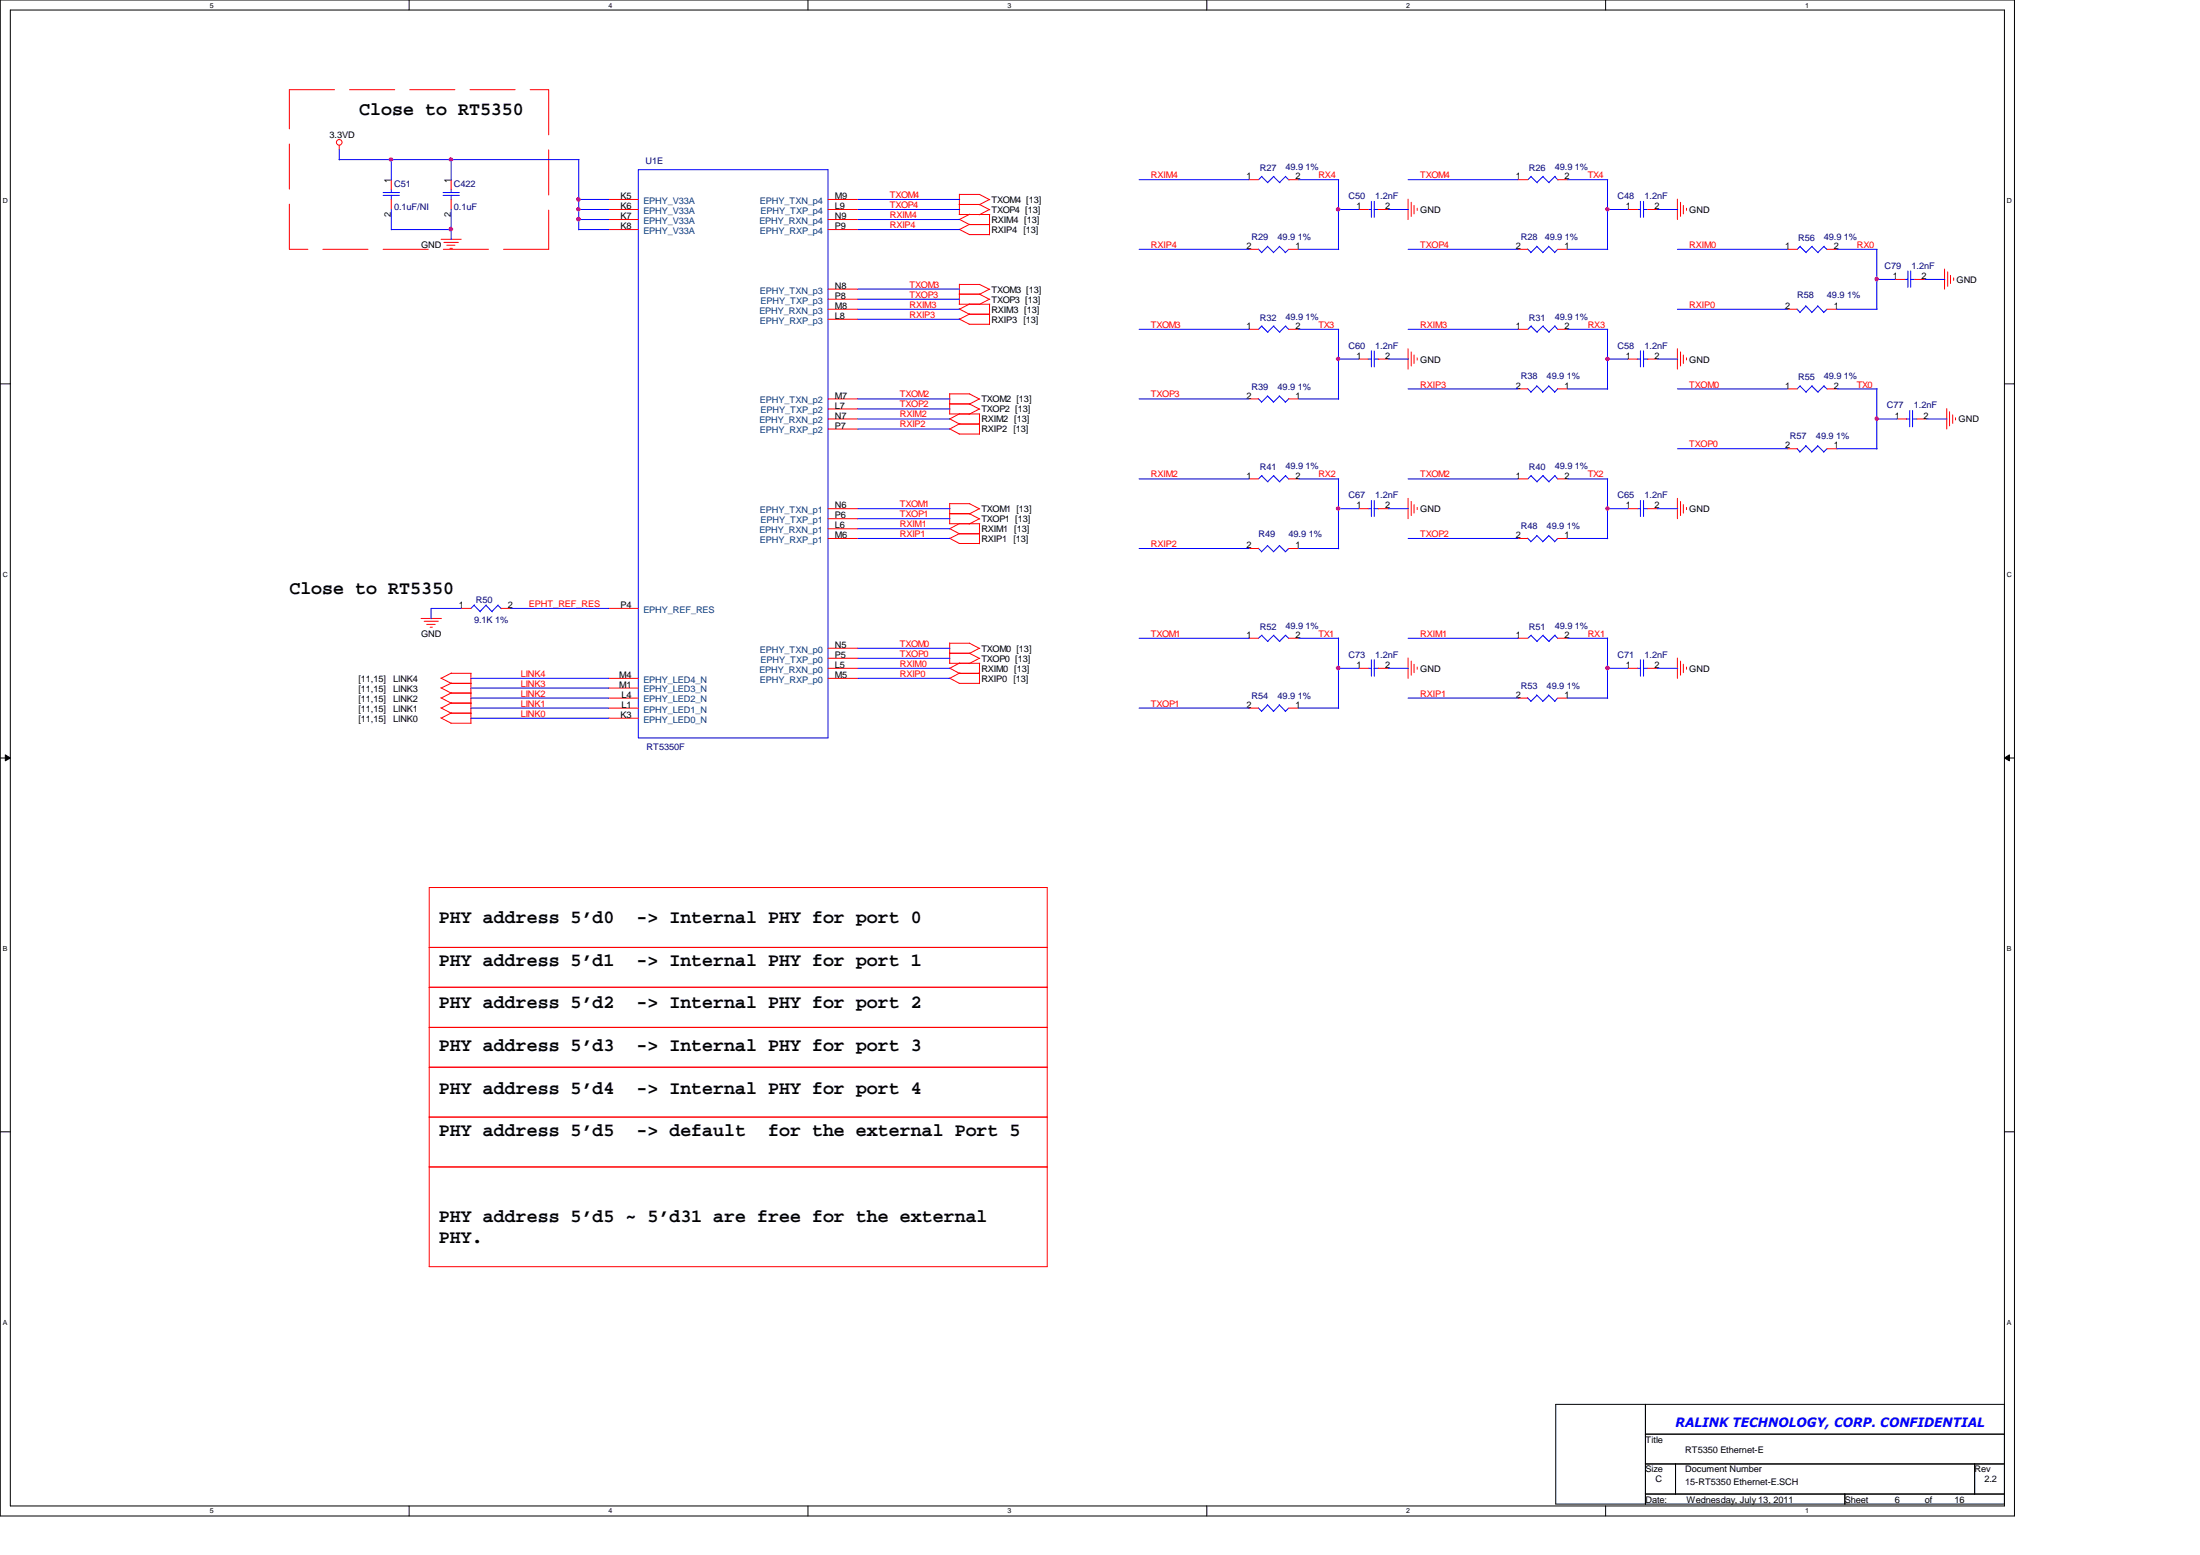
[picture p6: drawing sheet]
<svg xmlns="http://www.w3.org/2000/svg" width="297mm" height="210mm" viewBox="0 0 297 210" stroke-linecap="round" stroke-linejoin="round" font-family="sans-serif">
<path d="M0 0h272v204.6h-272zM1.4 1.4h269.2v201.9h-269.2z" fill="none" stroke="#000" stroke-width=".14"/>
<g fill="#fff">
<path d="M28.3 .2h.5v1h-.5z"/>
<path d="M28.3 203.5h.5v1h-.5z"/>
</g>
<path d="M55.2 0v1.4M55.2 203.3v1.3" fill="none" stroke="#000" stroke-width=".14"/>
<g fill="#fff">
<path d="M82.2 .2h.5v1h-.5z"/>
<path d="M82.2 203.5h.5v1h-.5z"/>
</g>
<path d="M109.1 0v1.4M109.1 203.3v1.3" fill="none" stroke="#000" stroke-width=".14"/>
<g fill="#fff">
<path d="M136 .2h.5v1h-.5z"/>
<path d="M136 203.5h.5v1h-.5z"/>
</g>
<path d="M162.9 0v1.4M162.9 203.3v1.3" fill="none" stroke="#000" stroke-width=".14"/>
<g fill="#fff">
<path d="M189.9 .2h.5v1h-.5z"/>
<path d="M189.9 203.5h.5v1h-.5z"/>
</g>
<path d="M216.8 0v1.4M216.8 203.3v1.3" fill="none" stroke="#000" stroke-width=".14"/>
<g fill="#fff">
<path d="M243.7 .2h.5v1h-.5z"/>
<path d="M243.7 203.5h.5v1h-.5z"/>
<path d="M.4 26.6h.7v1h-.7z"/>
<path d="M271 26.6h.6v1h-.6z"/>
<path d="M.4 77h.7v1.1h-.7z"/>
<path d="M271 77h.6v1.1h-.6z"/>
</g>
<path d="M0 51.8h1.4M270.6 51.8h1.4" fill="none" stroke="#000" stroke-width=".14"/>
<g fill="#fff">
<path d="M.4 127.6h.6v1h-.6z"/>
<path d="M271 127.6h.6v1h-.6z"/>
</g>
<path d="M0 102.3h1.4M.7 101.9l.7 .4-.7 .4zM270.6 102.3l.7-.4v.8zM270.6 102.3h1.4" fill="none" stroke="#000" stroke-width=".14"/>
<path d="M.7 101.9l.7 .4-.7 .4zM270.6 102.3l.7-.4v.8z" fill="#000"/>
<g fill="#fff">
<path d="M.4 178h.6v1.1h-.6z"/>
<path d="M271 178h.6v1.1h-.6z"/>
</g>
<path d="M0 152.8h1.4M270.6 152.8h1.4M210.1 189.6h60.5v13.4h-60.5zM222.2 193.6h48.4M222.2 189.6v13.4M222.2 197.6h48.4M226.2 197.6v4.1M266.6 197.6v4.1M222.2 201.7h48.4M249.1 201.7v1.3" fill="none" stroke="#000" stroke-width=".14"/>
<g fill="none" stroke="#f00" stroke-width=".14">
<path d="M45.8 19.6v.6M52.8 24.3v1.3M52.8 26.9v1.4M59.6 32.3h2.7M59.9 32.7h2M60.3 33.1h1.1M60.7 33.5h.4M60.9 24.3v1.3M60.9 26.9v1.4M82.2 26.9h4M82.2 28.3h4M82.2 29.6h4"/>
<path d="M82.2 31h4M111.8 26.9h4M111.8 28.3h4M111.8 29.6h4M111.8 39h4M111.8 31h4M129.5 30.9l1.4 .8M129.5 29h4.1M129.5 27.6h2.8M129.5 29.6l1.4 .7M129.5 39.7h2.8M129.5 26.2v2.8"/>
<path d="M129.5 38.4v2.7M129.5 26.2h2.8M129.5 38.4h2.8M130.8 30.3h2.8M130.8 31.7h2.8M130.9 30.3l-1.4 .7M130.9 28.9l-1.4 .7M132.2 27.6l1.4 .7M132.2 26.2l1.4 .8M132.2 39.7l1.4 .7M132.2 38.4l1.4 .7M133.6 29v2.7"/>
<path d="M133.6 28.3l-1.4 .7M133.6 26.9l-1.4 .7M133.6 39l-1.4 .8M168.6 33.7h1.3M168.6 24.3h1.3M174 33.7h1.3M174 24.3h1.3M183.4 28.3h1.3M186.1 28.3h1.3M190.1 26.9v2.7M190.5 27.3v1.9M190.9 27.7v1.2"/>
<path d="M191.3 28.1v.3M204.9 33.7h1.4M204.9 24.3h1.4M210.3 33.7h1.4M210.3 24.3h1.4M219.7 28.3h1.4M222.5 28.3h1.3M226.5 26.9v2.7M226.9 27.3v1.9M227.3 27.7v1.2M227.7 28.1v.3M241.3 33.7h1.4"/>
<path d="M246.7 33.7h1.3M255.8 37.7h1.4M258.5 37.7h1.4M262.5 36.3v2.7M263 36.7v2M263.4 37.2v1.1M263.8 37.5v.3M111.8 40.4h4M111.8 41.7h4M111.8 43.1h4M111.8 53.8h4M111.8 55.2h4"/>
<path d="M111.8 56.6h4M111.8 57.9h4M128.2 54.5h2.7M128.2 55.9h4.1M128.2 56.5l1.3 .7M128.2 57.9l1.3 .7M128.2 53.1v2.8M128.2 53.2h2.7M129.5 41.1h4.1M129.5 41.7l1.4 .7M129.5 43.1l1.4 .7M129.5 57.2h2.8"/>
<path d="M129.5 58.6h2.7M129.6 55.8l-1.4 .8M129.6 57.2l-1.4 .7M130.8 42.4h2.8M130.8 43.8h2.8M130.9 53.2l1.4 .7M130.9 54.5l1.4 .7M130.9 41l-1.4 .7M130.9 42.4l-1.4 .7M132.2 53.8l-1.4 .8M132.2 55.2l-1.4 .7M132.2 55.9v2.7"/>
<path d="M133.6 41.1v2.7M133.6 40.4l-1.4 .7M168.6 44.4h1.3M168.6 53.8h1.3M174 44.4h1.3M174 53.8h1.3M183.4 48.5h1.3M186.1 48.5h1.3M190.1 47.1v2.7M190.5 47.5v1.9M190.9 47.9v1.2M191.3 48.3v.3"/>
<path d="M204.9 44.4h1.4M204.9 52.5h1.4M210.3 44.4h1.4M210.3 52.5h1.4M219.7 48.5h1.4M222.5 48.5h1.3M226.5 47.1v2.7M226.9 47.5v1.9M227.3 47.9v1.2M227.7 48.3v.3M241.3 41.7h1.4M241.3 52.5h1.4"/>
<path d="M246.7 41.7h1.3M246.7 52.5h1.3M256.1 56.6h1.3M258.8 56.6h1.3M262.8 55.2v2.7M263.2 55.6v1.9M263.6 56v1.1M264 56.4v.3M111.8 68.7h4M111.8 70h4M111.8 71.4h4M111.8 72.7h4"/>
<path d="M128.2 70.7h4.1M128.2 69.3h2.7M128.2 72.6l1.3 .8M128.2 71.3l1.3 .8M128.2 67.9v2.8M128.2 68h2.7M129.5 72.1h2.8M129.5 73.4h2.7M129.6 72l-1.4 .7M129.6 70.7l-1.4 .7M130.9 69.3l1.4 .8M130.9 68l1.4 .7"/>
<path d="M132.2 70.7v2.7M132.2 70l-1.4 .7M132.2 68.7l-1.4 .7M168.6 64.6h1.3M168.6 74h1.3M174 64.6h1.3M174 74h1.3M183.4 68.7h1.3M186.1 68.7h1.3M190.1 67.3v2.7M190.5 67.7v1.9M190.9 68.1v1.2"/>
<path d="M191.3 68.5v.3M204.9 72.7h1.4M204.9 64.6h1.4M210.3 72.7h1.4M210.3 64.6h1.4M219.7 68.7h1.4M222.5 68.7h1.3M226.5 67.3v2.7M226.9 67.7v1.9M227.3 68.1v1.2M227.7 68.5v.3M241.3 60.6h1.4"/>
<path d="M246.7 60.6h1.3M56.9 83.5h2.7M57.3 83.9h1.9M57.6 84.3h1.2M58.1 84.7h.3M59.5 92.8l1.4 .8M59.5 96.9l1.4 .7M59.5 95.5l1.4 .8M59.5 91.5l1.4 .7M59.5 94.2l1.4 .7M60.9 92.2h2.7M60.9 93.6h2.7"/>
<path d="M60.9 96.3h2.7M60.9 97.6h2.7M60.9 94.9h2.7M60.9 90.9h2.7M61 92.2l-1.4 .7M61 96.2l-1.4 .7M61 94.9l-1.4 .7M61 90.8l-1.4 .8M61 93.5l-1.4 .7M62.2 82.1h1.4M63.6 90.9v6.8M67.6 82.1h1.4"/>
<path d="M82.2 82.1h4M82.2 91.6h4M82.2 92.9h4M82.2 94.2h4M82.2 95.6h4M82.2 96.9h4M111.8 90.2h4M111.8 91.6h4M111.8 87.5h4M111.8 88.9h4M128.2 91.5l1.3 .7M128.2 89.5h4.1"/>
<path d="M128.2 88.2h2.7M128.2 90.2l1.3 .7M128.2 86.8v2.7M128.2 86.8h2.7M129.5 92.2h2.7M129.5 90.9h2.8M129.6 90.8l-1.4 .8M129.6 89.5l-1.4 .7M130.9 88.2l1.4 .7M130.9 86.8l1.4 .7M132.2 89.5v2.8M132.2 88.9l-1.4 .7"/>
<path d="M132.2 87.5l-1.4 .7M168.6 95.6h1.3M168.6 86.1h1.3M174 95.6h1.3M174 86.1h1.3M183.4 90.2h1.3M186.1 90.2h1.3M190.1 88.8v2.8M190.5 89.2v1.9M190.9 89.7v1.1M191.3 90v.3M204.9 94.2h1.4"/>
<path d="M204.9 86.1h1.4M210.3 94.2h1.4M210.3 86.1h1.4M219.7 90.2h1.4M222.5 90.2h1.3M226.5 88.8v2.8M226.9 89.2v1.9M227.3 89.7v1.1M227.7 90v.3M58 119.8h83.4v51.2h-83.4zM58 127.9h83.4M58 133.3h83.4"/>
<path d="M58 138.7h83.4M58 144.1h83.4M58 150.8h83.4M58 157.5h83.4"/>
<circle cx="45.8" cy="19.2" r=".38"/>
</g>
<path d="M39.1 12.1h35M74.1 12.1v21.6M39.1 33.7v-21.6M74.1 33.7h-35" fill="none" stroke="#f00" stroke-width=".14" stroke-dasharray="6.1 2"/>
<g fill="none" stroke="#00f" stroke-width=".14">
<path d="M45.8 21.5h32.4M45.8 20.2v1.4M51.7 26h2.2M51.7 26.4h2.2M52.8 21.5v2.8M52.8 25.5v.5M52.8 26.4v.6M52.8 28.3v2.7M52.8 31h8.2M59.8 26h2.2M59.8 26.4h2.2M60.9 21.5v2.8"/>
<path d="M60.9 25.5v.5M60.9 26.4v.6M60.9 28.3v4M78.1 28.3h4.1M78.1 21.5v9.5M78.1 31h4.1M78.1 26.9h4.1M78.1 29.6h4.1M86.2 22.9h25.6v76.7h-25.6zM115.8 28.3h13.8M115.8 39h13.8M115.8 31h13.8"/>
<path d="M115.8 26.9h13.8M115.8 29.6h13.8M153.8 24.3h14.9M153.8 33.7h14.9M169.9 33.6l.4 .5M170.3 23.8l.9 .9M170.4 23.8l-.5 .5M171.1 33.2l.9 .9M171.2 33.3l-.9 .8M172 23.8l.8 .9M172 23.8l-.8 .8M172.7 33.2l.9 .9"/>
<path d="M172.8 33.3l-.9 .8M173.6 23.8l.4 .5M173.6 23.8l-.8 .8M174 33.7l-.5 .4M175.3 24.3h5.5M175.3 33.7h5.5M180.7 28.3h2.7M180.7 24.3v9.4M184.7 28.3h.5M185.2 27.2v2.1M185.5 27.2v2.1M185.5 28.3h.6"/>
<path d="M187.4 28.3h2.8M190.1 24.3h14.9M190.1 33.7h14.9M206.2 33.6l.5 .5M206.7 23.8l.9 .9M206.8 23.8l-.5 .5M207.5 33.2l.8 .9M207.5 33.3l-.8 .8M208.3 23.8l.9 .9M208.4 23.8l-.9 .8M209.1 33.2l.8 .9M209.1 33.3l-.8 .8"/>
<path d="M209.9 23.8l.5 .5M210 23.8l-.9 .8M210.3 33.7l-.4 .4M211.7 24.3h5.4M211.7 33.7h5.4M217 28.3h2.8M217 24.3v9.4M221.1 28.3h.4M221.5 27.2v2.1M221.9 27.2v2.1M221.9 28.3h.6M223.8 28.3h2.7"/>
<path d="M226.5 33.7h14.8M243 33.3l.9 .8M243.1 33.2l-.4 .5M244.6 33.3l.9 .8M244.7 33.2l-.9 .9M246.2 33.3l.5 .4M246.3 33.2l-.9 .9M248 33.7h5.4M253.4 37.7h2.5M253.4 33.7v8.1M257.1 37.7h.5M257.6 36.6v2.2"/>
<path d="M258 37.7h.6M258 36.6v2.2M259.9 37.7h2.7M115.8 56.6h12.5M115.8 41.7h13.8M115.8 53.8h12.5M115.8 57.9h12.5M115.8 40.4h13.8M115.8 43.1h13.8M115.8 55.2h12.5M153.8 44.4h14.9M153.8 53.8h14.9"/>
<path d="M169.9 53.8l.4 .5M170.3 44l.9 .9M170.4 44l-.5 .4M171.1 53.4l.9 .9M171.2 53.5l-.9 .8M172 44l.8 .9M172 44l-.8 .8M172.7 53.4l.9 .9M172.8 53.5l-.9 .8M173.6 44l.4 .5M173.6 44l-.8 .8M174 53.8l-.5 .5"/>
<path d="M175.3 44.4h5.5M175.3 53.8h5.5M180.7 48.5h2.7M180.7 44.4v9.5M184.7 48.5h.5M185.2 47.4v2.1M185.5 48.5h.6M185.5 47.4v2.1M187.4 48.5h2.8M190.1 44.4h14.9M190.1 52.5h14.9M206.2 52.5l.5 .4"/>
<path d="M206.7 44l.9 .9M206.8 44l-.5 .4M207.5 52.1l.8 .8M207.5 52.1l-.8 .9M208.3 44l.9 .9M208.4 44l-.9 .8M209.1 52.1l.8 .8M209.1 52.1l-.8 .9M209.9 44l.5 .5M210 44l-.9 .8M210.3 52.5l-.4 .5M211.7 44.4h5.4"/>
<path d="M211.7 52.5h5.4M217 48.5h2.8M217 44.4v8.1M221.1 48.5h.4M221.5 47.4v2.1M221.9 47.4v2.1M221.9 48.5h.6M223.8 48.5h2.7M226.5 52.5h14.8M226.5 41.7h14.8M242.6 41.7l.4 .5M243 52.1l.9 .9"/>
<path d="M243.1 52.1l-.4 .4M243.8 41.3l.8 .9M243.8 41.3l-.8 .9M244.6 52.1l.9 .9M244.7 52.1l-.9 .8M245.4 41.3l.8 .9M245.4 41.3l-.8 .9M246.2 52.1l.5 .4M246.3 52.1l-.9 .8M246.7 41.7l-.5 .5M248 52.5h5.4M248 41.7h5.4"/>
<path d="M253.4 56.6h2.8M253.4 52.5v8.1M257.4 56.6h.4M257.8 55.4v2.2M258.2 56.6h.6M258.2 55.4v2.2M260.1 56.6h2.8M115.8 68.7h12.5M115.8 72.7h12.5M115.8 70h12.5M115.8 71.4h12.5M153.8 64.6h14.9"/>
<path d="M153.8 74h14.9M169.9 74l.4 .5M170.3 64.2l.9 .9M170.4 64.2l-.5 .4M171.1 73.6l.9 .9M171.2 73.7l-.9 .8M172 64.2l.8 .9M172 64.2l-.8 .8M172.7 73.6l.9 .9M172.8 73.7l-.9 .8M173.6 64.2l.4 .5M173.6 64.2l-.8 .8"/>
<path d="M174 74l-.5 .5M175.3 64.6h5.5M175.3 74h5.5M180.7 68.7h2.7M180.7 64.6v9.5M184.7 68.7h.5M185.2 67.6v2.1M185.5 67.6v2.1M185.5 68.7h.6M187.4 68.7h2.8M190.1 64.6h14.9M190.1 72.7h14.9"/>
<path d="M206.2 72.6l.5 .5M206.7 64.2l.9 .9M206.8 64.2l-.5 .4M207.5 72.3l.8 .8M207.5 72.3l-.8 .9M208.3 64.2l.9 .9M208.4 64.2l-.9 .8M209.1 72.3l.8 .8M209.1 72.3l-.8 .9M209.9 64.2l.5 .5M210 64.2l-.9 .8M210.3 72.7l-.4 .5"/>
<path d="M211.7 64.6h5.4M211.7 72.7h5.4M217 68.7h2.8M217 64.6v8.1M221.1 68.7h.4M221.5 67.6v2.1M221.9 67.6v2.1M221.9 68.7h.6M223.8 68.7h2.7M226.5 60.6h14.8M242.6 60.5l.4 .5M243.8 60.2l.8 .8"/>
<path d="M243.8 60.2l-.8 .8M245.4 60.2l.8 .8M245.4 60.2l-.8 .8M246.7 60.6l-.5 .4M248 60.6h5.4M62.3 82.1h-4.1v1.4M63.6 94.2h18.6M63.6 95.6h18.6M63.6 96.9h18.6M63.6 91.6h18.6M63.6 92.9h18.6M64 81.7l.9 .9"/>
<path d="M64 81.7l-.4 .4M65.6 81.7l.9 .9M65.7 81.7l-.9 .8M67.2 81.7l.5 .5M67.3 81.7l-.9 .8M69 82.1h13.2M115.8 90.2h12.5M115.8 88.9h12.5M115.8 91.6h12.5M115.8 87.5h12.5M153.8 86.1h14.9M153.8 95.6h14.9"/>
<path d="M169.9 95.5l.4 .5M170.3 85.8l.9 .8M170.4 85.7l-.5 .4M171.1 95.1l.9 .9M171.2 95.2l-.9 .9M172 85.8l.8 .8M172 85.7l-.8 .9M172.7 95.1l.9 .9M172.8 95.2l-.9 .9M173.6 85.8l.4 .4M173.6 85.7l-.8 .9M174 95.6l-.5 .5"/>
<path d="M175.3 86.1h5.5M175.3 95.6h5.5M180.7 90.2h2.7M180.7 86.1v9.5M184.7 90.2h.5M185.2 89.1v2.2M185.5 90.2h.6M185.5 89.1v2.2M187.4 90.2h2.8M190.1 94.2h14.9M190.1 86.1h14.9M206.2 94.2l.5 .5"/>
<path d="M206.7 85.8l.9 .8M206.8 85.7l-.5 .4M207.5 93.8l.8 .9M207.5 93.9l-.8 .8M208.3 85.8l.9 .8M208.4 85.7l-.9 .9M209.1 93.8l.8 .9M209.1 93.9l-.8 .8M209.9 85.8l.5 .4M210 85.7l-.9 .9M210.3 94.2l-.4 .5M211.7 94.2h5.4"/>
<path d="M211.7 86.1h5.4M217 90.2h2.8M217 86.1v8.2M221.1 90.2h.4M221.5 89.1v2.2M221.9 90.2h.6M221.9 89.1v2.2M223.8 90.2h2.7"/>
</g>
<circle cx="217" cy="48.4" r=".25" fill="#f0f"/>
<circle cx="217" cy="48.4" r=".25" fill="none" stroke="#f0f" stroke-width=".14"/>
<circle cx="217" cy="90.2" r=".26" fill="#f0f"/>
<circle cx="217" cy="90.2" r=".26" fill="none" stroke="#f0f" stroke-width=".14"/>
<circle cx="217" cy="68.6" r=".25" fill="#f0f"/>
<circle cx="217" cy="68.6" r=".25" fill="none" stroke="#f0f" stroke-width=".14"/>
<path d="M253.2 56.3h.2l.2 .1-.1 .3-.1 .1-.2-.1z" fill-rule="evenodd" fill="#f0f"/>
<path d="M253.2 56.3h.2l.2 .1-.1 .3-.1 .1-.2-.1z" fill="none" stroke="#f0f" stroke-width=".14"/>
<circle cx="217" cy="28.2" r=".25" fill="#f0f"/>
<circle cx="217" cy="28.2" r=".25" fill="none" stroke="#f0f" stroke-width=".14"/>
<circle cx="180.7" cy="90.2" r=".26" fill="#f0f"/>
<circle cx="180.7" cy="90.2" r=".26" fill="none" stroke="#f0f" stroke-width=".14"/>
<circle cx="180.7" cy="48.4" r=".25" fill="#f0f"/>
<circle cx="180.7" cy="48.4" r=".25" fill="none" stroke="#f0f" stroke-width=".14"/>
<path d="M253.2 37.5l.2-.1 .2 .1-.1 .4h-.1h-.2z" fill-rule="evenodd" fill="#f0f"/>
<path d="M253.2 37.5l.2-.1 .2 .1-.1 .4h-.1h-.2z" fill="none" stroke="#f0f" stroke-width=".14"/>
<circle cx="180.7" cy="28.2" r=".25" fill="#f0f"/>
<circle cx="180.7" cy="28.2" r=".25" fill="none" stroke="#f0f" stroke-width=".14"/>
<circle cx="180.7" cy="68.6" r=".25" fill="#f0f"/>
<circle cx="180.7" cy="68.6" r=".25" fill="none" stroke="#f0f" stroke-width=".14"/>
<circle cx="52.8" cy="21.5" r=".25" fill="#f0f"/>
<circle cx="52.8" cy="21.5" r=".25" fill="none" stroke="#f0f" stroke-width=".14"/>
<circle cx="78.1" cy="26.9" r=".26" fill="#f0f"/>
<circle cx="78.1" cy="26.9" r=".26" fill="none" stroke="#f0f" stroke-width=".14"/>
<circle cx="78.1" cy="28.2" r=".25" fill="#f0f"/>
<circle cx="78.1" cy="28.2" r=".25" fill="none" stroke="#f0f" stroke-width=".14"/>
<circle cx="60.9" cy="21.5" r=".25" fill="#f0f"/>
<circle cx="60.9" cy="21.5" r=".25" fill="none" stroke="#f0f" stroke-width=".14"/>
<circle cx="60.9" cy="30.9" r=".26" fill="#f0f"/>
<circle cx="60.9" cy="30.9" r=".26" fill="none" stroke="#f0f" stroke-width=".14"/>
<circle cx="78.1" cy="29.6" r=".26" fill="#f0f"/>
<circle cx="78.1" cy="29.6" r=".26" fill="none" stroke="#f0f" stroke-width=".14"/>
<g font-size="2.5">
<text x="48.5" y="15.5">Close to RT5350</text>
<text x="39.1" y="80.2">Close to RT5350</text>
<text x="59.3" y="124.6">PHY address 5’d0</text>
<text x="85.9" y="124.6">-&gt; Internal PHY for port 0</text>
<text x="59.3" y="130.3">PHY address 5’d1</text>
<text x="85.9" y="130.3">-&gt; Internal PHY for port 1</text>
<text x="59.3" y="136.1">PHY address 5’d2</text>
<text x="85.9" y="136.1">-&gt; Internal PHY for port 2</text>
<text x="59.3" y="141.9">PHY address 5’d3</text>
<text x="85.9" y="141.9">-&gt; Internal PHY for port 3</text>
<text x="59.3" y="147.6">PHY address 5’d4</text>
<text x="85.9" y="147.6">-&gt; Internal PHY for port 4</text>
<text x="59.3" y="153.4">PHY address 5’d5</text>
<text x="85.9" y="153.4">-&gt; default</text>
<text x="103.7" y="153.4">for the external Port 5</text>
<text x="59.3" y="164.9">PHY address 5’d5 ~ 5’d31 are free for the external</text>
<text x="59.3" y="167.8">PHY.</text>
</g>
<text font-size="1.7" fill="#00f" x="226.2" y="192.6">RALINK TECHNOLOGY, CORP. CONFIDENTIAL</text>
<g font-size="1.2">
<text x="44.5" y="18.7">3.3VD</text>
<text x="52.8" y="29.3" transform="rotate(-90 52.8 29.3)">2</text>
<text x="52.8" y="24.6" transform="rotate(-90 52.8 24.6)">1</text>
<text x="60.9" y="29.3" transform="rotate(-90 60.9 29.3)">2</text>
<text x="60.9" y="24.6" transform="rotate(-90 60.9 24.6)">1</text>
<text x="83.8" y="26.9">K5</text>
<text x="83.8" y="28.2">K6</text>
<text x="83.8" y="29.6">K7</text>
<text x="112.7" y="26.9">M9</text>
<text x="112.7" y="28.2">L9</text>
<text x="112.7" y="29.6">N9</text>
<text x="133.9" y="28.7">TXOP4 [13]</text>
<text x="133.9" y="27.4">TXOM4 [13]</text>
<text x="168.3" y="24.2">1</text>
<text x="174.9" y="24.2">2</text>
<text x="183.1" y="28.2">1</text>
<text x="187" y="28.2">2</text>
<text x="191.8" y="28.7">GND</text>
<text x="204.7" y="24.2">1</text>
<text x="211.2" y="24.2">2</text>
<text x="219.5" y="28.2">1</text>
<text x="223.4" y="28.2">2</text>
<text x="228.1" y="28.7">GND</text>
<text x="56.9" y="33.4">GND</text>
<text x="83.8" y="30.9">K8</text>
<text x="112.7" y="30.9">P9</text>
<text x="133.9" y="31.5">RXIP4 [13]</text>
<text x="133.9" y="30.1">RXIM4 [13]</text>
<text x="168.3" y="33.6">2</text>
<text x="174.9" y="33.6">1</text>
<text x="204.7" y="33.6">2</text>
<text x="211.2" y="33.6">1</text>
<text x="241" y="33.6">1</text>
<text x="247.6" y="33.6">2</text>
<text x="112.7" y="39">N8</text>
<text x="112.7" y="40.3">P8</text>
<text x="112.7" y="41.7">M8</text>
<text x="133.9" y="40.9">TXOP3 [13]</text>
<text x="133.9" y="39.5">TXOM3 [13]</text>
<text x="241" y="41.7">2</text>
<text x="247.6" y="41.7">1</text>
<text x="255.6" y="37.7">1</text>
<text x="259.5" y="37.7">2</text>
<text x="264.2" y="38.2">GND</text>
<text x="112.7" y="43.1">L8</text>
<text x="133.9" y="42.2">RXIM3 [13]</text>
<text x="133.9" y="43.6">RXIP3 [13]</text>
<text x="168.3" y="44.4">1</text>
<text x="174.9" y="44.4">2</text>
<text x="204.7" y="44.4">1</text>
<text x="211.2" y="44.4">2</text>
<text x="112.7" y="53.8">M7</text>
<text x="168.3" y="53.8">2</text>
<text x="174.9" y="53.8">1</text>
<text x="183.1" y="48.4">1</text>
<text x="187" y="48.4">2</text>
<text x="191.8" y="48.9">GND</text>
<text x="204.7" y="52.5">2</text>
<text x="211.2" y="52.5">1</text>
<text x="219.5" y="48.4">1</text>
<text x="223.4" y="48.4">2</text>
<text x="228.1" y="48.9">GND</text>
<text x="241" y="52.5">1</text>
<text x="247.6" y="52.5">2</text>
<text x="112.7" y="55.2">L7</text>
<text x="112.7" y="56.5">N7</text>
<text x="112.7" y="57.9">P7</text>
<text x="132.5" y="54.3">TXOM2 [13]</text>
<text x="132.5" y="55.7">TXOP2 [13]</text>
<text x="132.5" y="57">RXIM2 [13]</text>
<text x="132.5" y="58.4">RXIP2 [13]</text>
<text x="255.8" y="56.5">1</text>
<text x="259.7" y="56.5">2</text>
<text x="264.5" y="57">GND</text>
<text x="168.3" y="64.6">1</text>
<text x="174.9" y="64.6">2</text>
<text x="204.7" y="64.6">1</text>
<text x="211.2" y="64.6">2</text>
<text x="241" y="60.5">2</text>
<text x="247.6" y="60.5">1</text>
<text x="112.7" y="68.6">N6</text>
<text x="112.7" y="70">P6</text>
<text x="112.7" y="71.3">L6</text>
<text x="132.5" y="70.5">TXOP1 [13]</text>
<text x="132.5" y="69.1">TXOM1 [13]</text>
<text x="132.5" y="71.8">RXIM1 [13]</text>
<text x="183.1" y="68.6">1</text>
<text x="187" y="68.6">2</text>
<text x="191.8" y="69.1">GND</text>
<text x="219.5" y="68.6">1</text>
<text x="223.4" y="68.6">2</text>
<text x="228.1" y="69.1">GND</text>
<text x="112.7" y="72.6">M6</text>
<text x="132.5" y="73.2">RXIP1 [13]</text>
<text x="168.3" y="74">2</text>
<text x="174.9" y="74">1</text>
<text x="204.7" y="72.6">2</text>
<text x="211.2" y="72.6">1</text>
<text x="62" y="82.1">1</text>
<text x="68.6" y="82.1">2</text>
<text x="83.8" y="82.1">P4</text>
<text x="56.9" y="86">GND</text>
<text x="112.7" y="87.5">N5</text>
<text x="112.7" y="88.8">P5</text>
<text x="132.5" y="89.3">TXOP0 [13]</text>
<text x="132.5" y="88">TXOM0 [13]</text>
<text x="168.3" y="86.1">1</text>
<text x="174.9" y="86.1">2</text>
<text x="204.7" y="86.1">1</text>
<text x="211.2" y="86.1">2</text>
<text x="48.4" y="93.4">[11,15]</text>
<text x="48.4" y="92">[11,15]</text>
<text x="48.4" y="94.7">[11,15]</text>
<text x="53.1" y="93.4">LINK3</text>
<text x="53.1" y="92">LINK4</text>
<text x="53.1" y="94.7">LINK2</text>
<text x="83.6" y="91.5">M4</text>
<text x="83.6" y="92.8">M1</text>
<text x="83.9" y="94.2">L4</text>
<text x="83.9" y="95.5">L1</text>
<text x="112.7" y="90.2">L5</text>
<text x="112.7" y="91.5">M5</text>
<text x="132.5" y="92">RXIP0 [13]</text>
<text x="132.5" y="90.7">RXIM0 [13]</text>
<text x="168.3" y="95.5">2</text>
<text x="174.9" y="95.5">1</text>
<text x="183.1" y="90.2">1</text>
<text x="187" y="90.2">2</text>
<text x="191.8" y="90.7">GND</text>
<text x="204.7" y="94.2">2</text>
<text x="211.2" y="94.2">1</text>
<text x="219.5" y="90.2">1</text>
<text x="223.4" y="90.2">2</text>
<text x="228.1" y="90.7">GND</text>
<text x="48.4" y="97.4">[11,15]</text>
<text x="48.4" y="96.1">[11,15]</text>
<text x="53.1" y="97.4">LINK0</text>
<text x="53.1" y="96.1">LINK1</text>
<text x="83.8" y="96.9">K3</text>
<text x="222.2" y="194.7">Title</text>
<text x="227.5" y="196.1">RT5350 Ethernet-E</text>
<text x="222.2" y="198.8">Size</text>
<text x="222.2" y="202.8">Date:</text>
<text x="223.5" y="200.1">C</text>
<text x="227.5" y="198.8">Document Number</text>
<text x="227.5" y="200.4">15-RT5350 Ethernet-E.SCH</text>
<text x="227.7" y="202.8">Wednesday, July 13, 2011</text>
<text x="249.1" y="202.8">Sheet</text>
<text x="255.8" y="202.8">6</text>
<text x="259.9" y="202.8">of</text>
<text x="263.9" y="202.8">16</text>
<text x="266.6" y="198.8">Rev</text>
<text x="267.9" y="200.1">2.2</text>
</g>
<g font-size="1.2" fill="#000080">
<text x="87.2" y="22.1">U1E</text>
<text x="170.1" y="23.1">R27</text>
<text x="173.6" y="22.9">49.9 1%</text>
<text x="206.4" y="23.1">R26</text>
<text x="209.9" y="22.9">49.9 1%</text>
<text x="53.2" y="25.2">C51</text>
<text x="53.2" y="28.4">0.1uF/NI</text>
<text x="61.3" y="25.2">C422</text>
<text x="61.3" y="28.4">0.1uF</text>
<text x="182.1" y="26.9">C50</text>
<text x="185.7" y="26.9">1.2nF</text>
<text x="218.4" y="26.9">C48</text>
<text x="222" y="26.9">1.2nF</text>
<text x="169" y="32.4">R29</text>
<text x="172.5" y="32.4">49.9 1%</text>
<text x="205.4" y="32.4">R28</text>
<text x="208.6" y="32.4">49.9 1%</text>
<text x="242.8" y="32.5">R56</text>
<text x="246.2" y="32.4">49.9 1%</text>
<text x="242.7" y="40.2">R58</text>
<text x="246.7" y="40.2">49.9 1%</text>
<text x="254.5" y="36.3">C79</text>
<text x="258.1" y="36.3">1.2nF</text>
<text x="170.1" y="43.3">R32</text>
<text x="173.6" y="43.1">49.9 1%</text>
<text x="182.1" y="47.1">C60</text>
<text x="185.7" y="47.1">1.2nF</text>
<text x="206.4" y="43.3">R31</text>
<text x="209.9" y="43.1">49.9 1%</text>
<text x="218.4" y="47.1">C58</text>
<text x="222" y="47.1">1.2nF</text>
<text x="169" y="52.6">R39</text>
<text x="172.5" y="52.6">49.9 1%</text>
<text x="205.4" y="51.2">R38</text>
<text x="208.8" y="51.2">49.9 1%</text>
<text x="242.8" y="51.4">R55</text>
<text x="246.2" y="51.2">49.9 1%</text>
<text x="241.7" y="59.3">R57</text>
<text x="245.2" y="59.3">49.9 1%</text>
<text x="254.8" y="55.1">C77</text>
<text x="258.4" y="55.1">1.2nF</text>
<text x="170.1" y="63.5">R41</text>
<text x="173.6" y="63.3">49.9 1%</text>
<text x="206.4" y="63.5">R40</text>
<text x="209.9" y="63.3">49.9 1%</text>
<text x="182.1" y="67.3">C67</text>
<text x="185.7" y="67.3">1.2nF</text>
<text x="205.4" y="71.4">R48</text>
<text x="208.8" y="71.4">49.9 1%</text>
<text x="218.4" y="67.3">C65</text>
<text x="222" y="67.3">1.2nF</text>
<text x="169.9" y="72.5">R49</text>
<text x="174" y="72.5">49.9 1%</text>
<text x="64.3" y="81.4">R50</text>
<text x="64" y="84.1">9.1K 1%</text>
<text x="170.1" y="85">R52</text>
<text x="173.6" y="84.9">49.9 1%</text>
<text x="182.1" y="88.8">C73</text>
<text x="185.7" y="88.8">1.2nF</text>
<text x="206.4" y="85">R51</text>
<text x="209.9" y="84.9">49.9 1%</text>
<text x="218.4" y="88.8">C71</text>
<text x="222" y="88.8">1.2nF</text>
<text x="169" y="94.3">R54</text>
<text x="172.5" y="94.3">49.9 1%</text>
<text x="205.4" y="93">R53</text>
<text x="208.8" y="93">49.9 1%</text>
<text x="87.3" y="101.3">RT5350F</text>
</g>
<g font-size="1.2" fill="#004080">
<text x="86.9" y="27.5">EPHY_V33A</text>
<text x="86.9" y="28.9">EPHY_V33A</text>
<text x="102.6" y="27.5">EPHY_TXN_p4</text>
<text x="102.7" y="28.9">EPHY_TXP_p4</text>
<text x="86.9" y="31.6">EPHY_V33A</text>
<text x="86.9" y="30.2">EPHY_V33A</text>
<text x="102.5" y="30.2">EPHY_RXN_p4</text>
<text x="102.6" y="31.6">EPHY_RXP_p4</text>
<text x="102.6" y="39.6">EPHY_TXN_p3</text>
<text x="102.7" y="41">EPHY_TXP_p3</text>
<text x="102.5" y="42.3">EPHY_RXN_p3</text>
<text x="102.6" y="43.7">EPHY_RXP_p3</text>
<text x="102.5" y="57.1">EPHY_RXN_p2</text>
<text x="102.6" y="54.4">EPHY_TXN_p2</text>
<text x="102.6" y="58.5">EPHY_RXP_p2</text>
<text x="102.7" y="55.8">EPHY_TXP_p2</text>
<text x="102.5" y="72">EPHY_RXN_p1</text>
<text x="102.6" y="69.3">EPHY_TXN_p1</text>
<text x="102.7" y="70.6">EPHY_TXP_p1</text>
<text x="102.6" y="73.3">EPHY_RXP_p1</text>
<text x="86.9" y="82.7">EPHY_REF_RES</text>
<text x="102.6" y="88.1">EPHY_TXN_p0</text>
<text x="102.7" y="89.5">EPHY_TXP_p0</text>
<text x="86.9" y="92.2">EPHY_LED4_N</text>
<text x="86.9" y="93.5">EPHY_LED3_N</text>
<text x="86.9" y="94.8">EPHY_LED2_N</text>
<text x="102.5" y="90.8">EPHY_RXN_p0</text>
<text x="102.6" y="92.2">EPHY_RXP_p0</text>
<text x="86.9" y="96.2">EPHY_LED1_N</text>
<text x="86.9" y="97.5">EPHY_LED0_N</text>
</g>
<g font-size="1.2" fill="#f00">
<text x="120.1" y="26.7">TXOM4</text>
<text x="120.1" y="28.1">TXOP4</text>
<text x="120.1" y="29.4">RXIM4</text>
<text x="155.4" y="24">RXIM4</text>
<text x="178" y="24">RX4</text>
<text x="191.8" y="24">TXOM4</text>
<text x="214.4" y="24">TX4</text>
<text x="120.1" y="30.8">RXIP4</text>
<text x="155.4" y="33.4">RXIP4</text>
<text x="191.8" y="33.4">TXOP4</text>
<text x="228.1" y="33.4">RXIM0</text>
<text x="250.7" y="33.4">RX0</text>
<text x="122.8" y="41.5">RXIM3</text>
<text x="122.8" y="38.9">TXOM3</text>
<text x="122.8" y="40.2">TXOP3</text>
<text x="228.1" y="41.5">RXIP0</text>
<text x="122.8" y="42.9">RXIP3</text>
<text x="155.4" y="44.2">TXOM3</text>
<text x="178" y="44.2">TX3</text>
<text x="191.8" y="44.2">RXIM3</text>
<text x="214.4" y="44.2">RX3</text>
<text x="121.5" y="53.6">TXOM2</text>
<text x="155.4" y="53.6">TXOP3</text>
<text x="191.8" y="52.3">RXIP3</text>
<text x="228.1" y="52.3">TXOM0</text>
<text x="250.7" y="52.3">TX0</text>
<text x="121.5" y="57.7">RXIP2</text>
<text x="121.5" y="56.3">RXIM2</text>
<text x="121.5" y="55">TXOP2</text>
<text x="155.4" y="64.4">RXIM2</text>
<text x="178" y="64.4">RX2</text>
<text x="191.8" y="64.4">TXOM2</text>
<text x="214.4" y="64.4">TX2</text>
<text x="228.1" y="60.4">TXOP0</text>
<text x="121.5" y="68.5">TXOM1</text>
<text x="121.5" y="69.8">TXOP1</text>
<text x="121.5" y="71.2">RXIM1</text>
<text x="121.5" y="72.5">RXIP1</text>
<text x="155.4" y="73.8">RXIP2</text>
<text x="191.8" y="72.5">TXOP2</text>
<text x="71.4" y="81.9">EPHT_REF_RES</text>
<text x="121.5" y="88.6">TXOP0</text>
<text x="121.5" y="87.3">TXOM0</text>
<text x="155.4" y="86">TXOM1</text>
<text x="178" y="86">TX1</text>
<text x="191.8" y="86">RXIM1</text>
<text x="214.4" y="86">RX1</text>
<text x="70.3" y="95.4">LINK1</text>
<text x="70.3" y="92.7">LINK3</text>
<text x="70.3" y="94">LINK2</text>
<text x="70.3" y="91.4">LINK4</text>
<text x="121.5" y="90">RXIM0</text>
<text x="121.5" y="91.4">RXIP0</text>
<text x="155.4" y="95.4">TXOP1</text>
<text x="191.8" y="94">RXIP1</text>
<text x="70.3" y="96.7">LINK0</text>
</g>
<g font-size=".9">
<text x="28.3" y="1">5</text>
<text x="82.2" y="1">4</text>
<text x="136" y="1">3</text>
<text x="189.9" y="1">2</text>
<text x="243.7" y="1">1</text>
<text x=".4" y="27.4">D</text>
<text x="271" y="27.4">D</text>
<text x=".4" y="77.9">C</text>
<text x="271" y="77.9">C</text>
<text x=".4" y="128.4">B</text>
<text x="271" y="128.4">B</text>
<text x=".4" y="178.9">A</text>
<text x="271" y="178.9">A</text>
<text x="28.3" y="204.3">5</text>
<text x="82.2" y="204.3">4</text>
<text x="136" y="204.3">3</text>
<text x="189.9" y="204.3">2</text>
<text x="243.7" y="204.3">1</text>
</g>
</svg>
